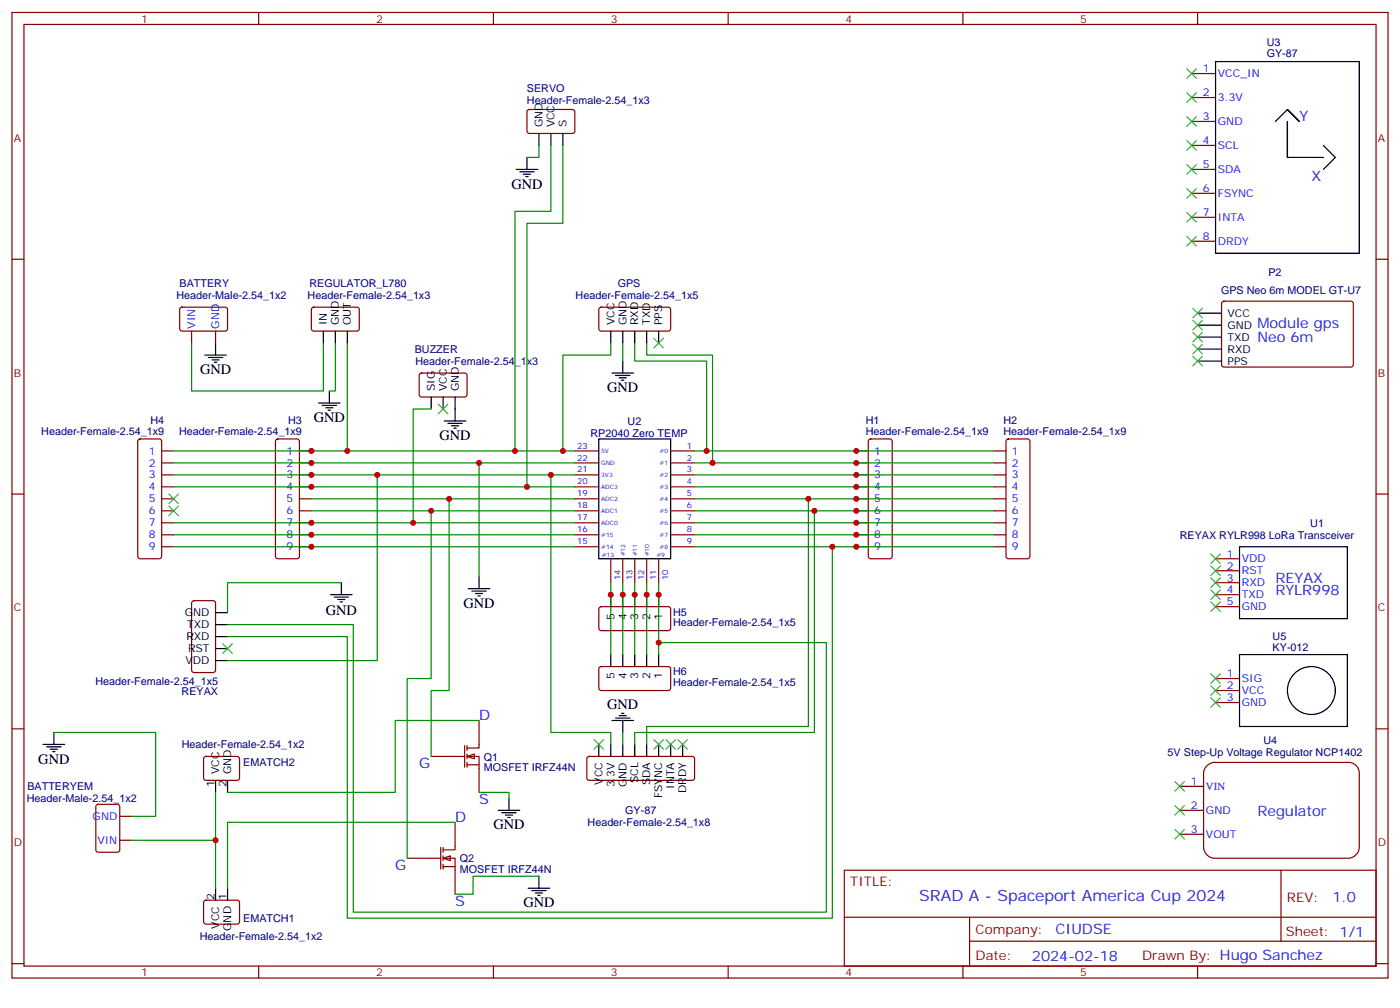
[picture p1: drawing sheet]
<svg xmlns="http://www.w3.org/2000/svg" width="412mm" height="297mm" viewBox="0 0 412 297" stroke-linecap="round" stroke-linejoin="round" font-family="sans-serif">
<g fill="none" stroke="#870000" stroke-width=".35">
<path d="M3.5 3.7h405.4v284.3h-405.4zM7.1 7.2h398.2v277.3h-398.2zM76.2 3.7v3.5M145.3 3.7v3.5M214.5 3.7v3.5M283.6 3.7v3.5M352.8 3.7v3.5M351 21.7h7.1M351 28.7h7.1M351 35.8h7.1M351 42.8h7.1M351 49.9h7.1"/>
<path d="M351 56.9h7.1M3.5 76.3h3.6M351 64h7.1M351 71h7.1M405.3 76.3h3.6M53.2 90.7l.4-.2h13l.4 .7v5.9l-.7 .4-13-.1-.4-.6v-5.6zM56.4 97.5v3.5M63.5 97.5v3.5M176.6 90.7l.5-.2h20l.5 .7-.1 5.9-.7 .4-20-.1-.4-.6v-5.6zM360.1 88.9l.4-.2h37.7l.4 .7v18.3l-.7 .4-37.6-.1-.5-.6v-18zM40.8 129.5l.5-.2h5.6l.5 .2 .2 .5v33.8l-.2 .5-.5 .2h-5.6l-.5-.2-.2-.5v-33.8zM47.6 132.8h3.6"/>
<path d="M47.6 136.3h3.6M47.6 139.8h3.6M81.4 129.5l.4-.2h5.7l.5 .2 .2 .5v33.8l-.2 .5-.5 .2h-5.7l-.5-.2-.2-.5v-33.8zM88.2 132.8h3.5M88.2 136.3h3.5M88.2 139.8h3.5M169.3 132.8h7.1M169.3 136.3h7.1M169.3 139.8h7.1M197.6 132.8h7M197.6 136.3h7M197.6 139.8h7"/>
<path d="M252.2 132.8h3.6M252.2 136.3h3.6M252.2 139.8h3.6M256 129.5l.5-.2h5.6l.5 .2 .2 .5v33.8l-.2 .5-.5 .2h-5.6l-.5-.2-.2-.5v-33.8zM292.8 132.8h3.5M292.8 136.3h3.5M292.8 139.8h3.5M296.6 129.5l.4-.2h5.7l.5 .2 .2 .5v33.8l-.2 .5-.5 .2h-5.7l-.5-.2-.2-.5v-33.8zM3.5 145.5h3.6M47.6 143.4h3.6M47.6 146.9h3.6M47.6 150.4h3.6"/>
<path d="M47.6 154h3.6M47.6 157.5h3.6M88.2 143.4h3.5M88.2 146.9h3.5M88.2 150.4h3.5M88.2 154h3.5M88.2 157.5h3.5M169.3 143.4h7.1M169.3 146.9h7.1M169.3 150.4h7.1M169.3 154h7.1M169.3 157.5h7.1"/>
<path d="M197.6 143.4h7M197.6 146.9h7M197.6 150.4h7M197.6 154h7M197.6 157.5h7M252.2 143.4h3.6M252.2 146.9h3.6M252.2 150.4h3.6M252.2 154h3.6M252.2 157.5h3.6M292.8 143.4h3.5M292.8 146.9h3.5"/>
<path d="M292.8 150.4h3.5M292.8 154h3.5M292.8 157.5h3.5M405.3 145.5h3.6M47.6 161h3.6M56.7 177.1l.4-.2h5.7l.6 .4 .1 20-.5 .7h-5.9l-.6-.4-.1-20zM88.2 161h3.5M169.3 161h7.1M176.6 178.9l.5-.3 20 .1 .5 .7-.1 5.9-.7 .4-20-.1-.4-.6v-5.6zM179.9 164.5v7.1M183.4 164.5v7.1M187 164.5v7.1"/>
<path d="M190.5 164.5v7.1M194 164.5v7.1M197.6 161h7M252.2 161h3.6M292.8 161h3.5M358.1 164.5h7M358.1 168.1h7M358.1 171.6h7M358.1 175.1h7M358.1 178.6h7M176.6 196.5l.5-.2h20l.5 .7-.1 5.9-.7 .4h-20l-.4-.7v-5.6zM3.5 214.6h3.6"/>
<path d="M405.3 214.6h3.6M173.1 223l.5-.3h30.3l.5 .3 .2 .4v5.7l-.2 .5-.5 .2h-30.3l-.5-.2-.2-.5v-5.7zM248.7 256.3h156.6v28.2h-156.6zM377.3 256.3v20.9M248.7 270.1h156.5M285.6 277.2h119.6M285.6 270.1v14.1M3.5 283.8h3.6M76.2 284.5v3.5M145.3 284.5v3.5M214.5 284.5v3.5M283.6 284.5v3.5"/>
<path d="M352.8 284.5v3.5M405.3 283.8h3.6"/>
</g>
<g fill="none" stroke="#000" stroke-width=".35">
<path d="M358.1 18.1h42.3v56.5h-42.3zM379.2 32.2l3.6 3.6-3.6-3.6-3.5 3.6M379.2 46.4v-10.6v10.6M379.2 46.4h10.6M389.8 42.8l3.5 3.6-3.5 3.5M179.9 97.5v3.5M183.4 97.5v3.5M187 97.5v3.5M190.5 97.5v3.5M194 97.5v3.5M352.8 92.2h7M352.8 95.7h7"/>
<path d="M352.8 99.3h7M352.8 102.8h7M352.8 106.3h7M176.4 129.3h21.2v35.2h-21.2zM179.9 175.1v3.5M183.4 175.1v3.5M187 175.1v3.5M190.5 175.1v3.5M194 175.1v3.5M365.1 161h31.8v21.2h-31.8zM63.5 194.5h3.5M63.5 191h3.5"/>
<path d="M63.5 187.5h3.5M63.5 183.9h3.5M63.5 180.4h3.5M179.9 192.8v3.5M183.4 192.8v3.5M187 192.8v3.5M190.5 192.8v3.5M194 192.8v3.5M176.4 219.2v3.5M179.9 219.2v3.5M183.4 219.2v3.5M187 219.2v3.5"/>
<path d="M190.5 219.2v3.5M194 219.2v3.5M197.6 219.2v3.5M201.1 219.2v3.5"/>
</g>
<g fill="none" stroke="#008700" stroke-width=".35">
<path d="M179.9 101v3.6h-14.1v28.2M51.2 132.8h118.1M51.2 136.3h118.1M51.2 139.8h118.1M111.1 139.8v54.7h-44.1M162.3 139.8v75.9h17.6v3.5M204.6 132.8h88.2M204.6 136.3h88.2M204.6 139.8h88.2M51.2 143.4h118.1M51.2 154h118.1M51.2 157.5h118.1"/>
<path d="M91.7 146.9h77.6M91.7 150.4h77.6M204.6 143.4h88.2M204.6 146.9h88.2M204.6 150.4h88.2M204.6 154h88.2M204.6 157.5h88.2M238.1 146.9v67h-47.6v5.3M239.9 150.4v65.3h-52.9v3.5M51.2 161h118.1M179.9 171.6v21.2M183.4 171.6v21.2"/>
<path d="M187 171.6v21.2M190.5 171.6v21.2M194 171.6v21.2M204.6 161h88.2M245.2 161v109.4h-142.9v-82.9h-35.3M67 183.9h37.1v84.7h139.3v-79.4h-49.4"/>
</g>
<g fill="none" stroke="#3c3" stroke-width=".35">
<path d="M349.6 20.2l2.8 2.9M349.6 27.3l2.8 2.8M349.6 34.4l2.8 2.8M352.4 20.2l-2.8 2.9M352.4 27.3l-2.8 2.8M352.4 34.4l-2.8 2.8M349.6 41.4l2.8 2.8M349.6 48.5l2.8 2.8M349.6 55.5l2.8 2.8M352.4 41.4l-2.8 2.8M352.4 48.5l-2.8 2.8M352.4 55.5l-2.8 2.8"/>
<path d="M349.6 62.6l2.8 2.8M349.6 69.6l2.8 2.9M352.4 62.6l-2.8 2.8M352.4 69.6l-2.8 2.9M192.6 99.6l2.8 2.8M195.4 99.6l-2.8 2.8M351.4 90.8l2.8 2.8M351.4 94.3l2.8 2.9M351.4 97.9l2.8 2.8M354.2 90.8l-2.8 2.8M354.2 94.3l-2.8 2.9M354.2 97.9l-2.8 2.8"/>
<path d="M351.4 101.4l2.8 2.8M351.4 104.9l2.8 2.8M354.2 101.4l-2.8 2.8M354.2 104.9l-2.8 2.8M356.7 163.1l2.8 2.8M356.7 166.7l2.8 2.8M356.7 170.2l2.8 2.8M356.7 173.7l2.8 2.8M356.7 177.2l2.8 2.9M359.5 163.1l-2.8 2.8M359.5 166.7l-2.8 2.8M359.5 170.2l-2.8 2.8"/>
<path d="M359.5 173.7l-2.8 2.8M359.5 177.2l-2.8 2.9M65.6 189.6l2.8 2.8M68.4 189.6l-2.8 2.8M175 217.8l2.8 2.8M177.8 217.8l-2.8 2.8M192.6 217.8l2.8 2.8M195.4 217.8l-2.8 2.8M196.1 217.8l2.9 2.8M199 217.8l-2.9 2.8M199.7 217.8l2.8 2.8M202.5 217.8l-2.8 2.8"/>
</g>
<path d="M355.3 225.7a3.4 3.4 0 0 1 2.4-1.2h39.5a3.2 3.2 0 0 1 3.2 3.2v21.9a3.4 3.4 0 0 1-3.2 3.1h-39.5a3.4 3.4 0 0 1-3.2-3.1v-21.9l.1-.7z" fill="#fff" stroke="#870000" stroke-width=".35"/>
<path d="M155.5 32.5l.4-.3 13 .1 .4 .6v6l-.7 .4-12.9-.1-.5-.6v-5.7zM92 90.7l.4-.2h13l.4 .7v5.9l-.7 .4-12.9-.1-.5-.6v-5.6zM123.7 110.1l.5-.2h13l.4 .7-.1 5.9-.6 .4-13-.1-.4-.6v-5.6zM358.1 199.8h7M358.1 203.3h7M358.1 206.9h7M347.5 231.6h7M347.5 238.6h7M347.5 245.7h7" fill="none" stroke="#870000" stroke-width=".35"/>
<g fill="none" stroke="#000" stroke-width=".35">
<path d="M158.7 39.3v3.5M162.3 39.3v3.5M165.8 39.3v3.5M152 49.9h6.4M153.1 50.6h4.2M154.2 51.3h2.1M154.9 52h.7M155.2 46.4v3.5M95.2 97.5v3.5M98.8 97.5v3.5M102.3 97.5v3.5M60.3 104.6h6.4"/>
<path d="M61.4 105.3h4.2M62.4 106h2.2M63.1 106.7h.8M63.5 101v3.6M93.8 118.7h6.4M94.9 119.4h4.2M97 115.1v3.6M127 116.9v3.5M130.5 116.9v3.5M134.1 116.9v7.1M180.3 109.9h6.3M181.3 110.6h4.3"/>
<path d="M182.4 111.3h2.1M183.1 112h.7M183.4 106.3v3.6M96 120.1h2.1M96.7 120.8h.7M130.9 124h6.3M131.9 124.7h4.3M133 125.4h2.1M133.7 126.1h.7M97.4 175.1h6.3M98.4 175.8h4.3M99.5 176.5h2.1"/>
<path d="M100.2 177.2h.7M100.5 171.6v3.5M137.9 173.4h6.4M139 174.1h4.2M140.1 174.8h2.1M140.8 175.5h.7M141.1 169.8v3.6M365.1 192.8h31.8v21.1h-31.8zM180.3 212.2h6.3M181.3 211.5h4.3M182.4 210.7h2.1M183.1 210h.7"/>
<path d="M183.4 212.2v3.5"/>
<circle cx="386.3" cy="203.3" r="7.1"/>
</g>
<path d="M158.7 42.8v3.6h-3.5M56.4 101v14.1h38.8v-14.1M98.8 101v14.1h-1.8M102.3 101v31.8M183.4 101v5.3M127 120.4h-5.3v33.6M141.1 136.3v33.5M100.5 171.6h-33.5v8.8M183.4 215.7v3.5" fill="none" stroke="#008700" stroke-width=".35"/>
<g fill="none" stroke="#3c3" stroke-width=".35">
<path d="M129.1 119l2.8 2.8M131.9 119l-2.8 2.8M356.7 198.4l2.8 2.8M359.5 198.4l-2.8 2.8M356.7 201.9l2.8 2.9M356.7 205.5l2.8 2.8M359.5 201.9l-2.8 2.9M359.5 205.5l-2.8 2.8M346.1 230.2l2.8 2.8M346.1 237.2l2.8 2.8M348.9 230.2l-2.8 2.8M348.9 237.2l-2.8 2.8"/>
<path d="M346.1 244.3l2.8 2.8M348.9 244.3l-2.8 2.8"/>
</g>
<path d="M130.5 252.7l2.1-.7v1.4z" fill="#fff" stroke="#870000" stroke-width=".35"/>
<path d="M28.5 237.1l.4-.2h5.7l.6 .4 .1 13-.5 .6-5.9 .1-.6-.5-.1-12.9zM35.3 247.4h3.5M35.3 240.4h3.5M119.9 252.7h9.9M129.8 249.6v6.3M130.5 252.7h3.6v10.6M130.5 255.2h3.6M130.5 249.6v1.4M130.5 252v1.4M130.5 254.5v1.4M134.1 242.1v8.2h-3.6" fill="none" stroke="#870000" stroke-width=".35"/>
<path d="M12.7 219.2h6.3M13.8 219.9h4.2M15.9 215.7v3.5M14.8 220.6h2.1M15.5 221.3h.7M158.7 258v3.5M155.6 261.5h6.3M156.6 262.3h4.3M157.7 263h2.1M158.4 263.7h.7" fill="none" stroke="#000" stroke-width=".35"/>
<path d="M162.3 42.8v19.4h-10.6v70.6M165.8 42.8v23h-10.6v77.6M187 101v5.3h21.1v26.5M190.5 101v3.6h19.4v31.7M127 150.4v49.4h-7.1v52.9M15.9 215.7h30v24.7h-7.1M158.7 258h-19.4v5.3h-5.2" fill="none" stroke="#008700" stroke-width=".35"/>
<path d="M137.6 222.7l2.1-.7v1.4z" fill="#fff" stroke="#870000" stroke-width=".35"/>
<path d="M136.9 219.6v6.3M137.6 219.6v1.4M141.1 212.2v8.1h-3.5M60.2 223l.5-.3 9.4 .1 .5 .6-.1 6-.7 .4-9.4-.1-.4-.6v-5.7zM127 222.7h9.9M137.6 222.7h3.5v10.6M137.6 225.2h3.5M137.6 222v1.4M137.6 224.5v1.4M60.2 265.3l.5-.2h9.4l.5 .7-.1 5.9-.7 .4h-9.4l-.4-.7v-5.6z" fill="none" stroke="#870000" stroke-width=".35"/>
<path d="M132.3 146.9v56.4h-5.3v19.4M141.1 212.2h-24.7v21.1h-49.4M63.5 233.3v14.1h-24.7M141.1 233.3h8.8v1.8M63.5 247.4v14.1M134.1 242.1h-67.1v19.4" fill="none" stroke="#008700" stroke-width=".35"/>
<path d="M63.5 229.8v3.5M67 229.8v3.5M146.8 238.6h6.3M147.8 239.3h4.2M149.9 235.1v3.5M148.9 240h2.1M149.6 240.7h.7M63.5 261.5v3.6M67 261.5v3.6" fill="none" stroke="#000" stroke-width=".35"/>
<path d="M49.7 145.5l2.9 2.8M49.7 149l2.9 2.8M52.6 145.5l-2.9 2.8M52.6 149l-2.9 2.8" fill="none" stroke="#3c3" stroke-width=".35"/>
<g fill="#c00">
<circle cx="165.8" cy="132.8" r=".88"/>
<circle cx="194" cy="175.1" r=".88"/>
<circle cx="190.5" cy="175.1" r=".88"/>
<circle cx="187" cy="175.1" r=".88"/>
<circle cx="183.4" cy="175.1" r=".88"/>
<circle cx="179.9" cy="175.1" r=".88"/>
<circle cx="162.3" cy="139.8" r=".88"/>
<circle cx="239.9" cy="150.4" r=".88"/>
<circle cx="111.1" cy="139.8" r=".88"/>
<circle cx="194" cy="189.2" r=".88"/>
<circle cx="252.2" cy="132.8" r=".88"/>
<circle cx="252.2" cy="136.3" r=".88"/>
<circle cx="252.2" cy="139.8" r=".88"/>
<circle cx="252.2" cy="143.4" r=".88"/>
<circle cx="252.2" cy="146.9" r=".88"/>
<circle cx="252.2" cy="150.4" r=".88"/>
<circle cx="252.2" cy="154" r=".88"/>
<circle cx="252.2" cy="157.5" r=".88"/>
<circle cx="252.2" cy="161" r=".88"/>
<circle cx="245.2" cy="161" r=".88"/>
<circle cx="238.1" cy="146.9" r=".88"/>
<circle cx="121.7" cy="154" r=".88"/>
<circle cx="102.3" cy="132.8" r=".88"/>
<circle cx="91.7" cy="132.8" r=".88"/>
<circle cx="91.7" cy="136.3" r=".88"/>
<circle cx="91.7" cy="139.8" r=".88"/>
<circle cx="91.7" cy="143.4" r=".88"/>
<circle cx="91.7" cy="154" r=".88"/>
<circle cx="91.7" cy="157.5" r=".88"/>
<circle cx="91.7" cy="161" r=".88"/>
<circle cx="141.1" cy="136.3" r=".88"/>
<circle cx="208.1" cy="132.8" r=".88"/>
<circle cx="209.9" cy="136.3" r=".88"/>
<circle cx="151.7" cy="132.8" r=".88"/>
<circle cx="155.2" cy="143.4" r=".88"/>
<circle cx="132.3" cy="146.9" r=".88"/>
<circle cx="63.5" cy="247.4" r=".88"/>
<circle cx="127" cy="150.4" r=".88"/>
</g>
<text font-size="4.6" fill="#00f" x="270.8" y="265.3">SRAD A - Spaceport America Cup 2024</text>
<g font-size="4.2" fill="#00f">
<text x="382.8" y="35.8">Y</text>
<text x="386.3" y="53.4">X</text>
<text x="370.4" y="96.5">Module gps</text>
<text x="370.4" y="100.7">Neo 6m</text>
<text x="375.7" y="171.6">REYAX</text>
<text x="375.7" y="175.1">RYLR998</text>
<text x="141.1" y="212.2">D</text>
<text x="123.5" y="226.3">G</text>
<text x="141.1" y="236.9">S</text>
<text x="134.1" y="242.1">D</text>
<text x="370.4" y="240.4">Regulator</text>
<text x="116.4" y="256.3">G</text>
<text x="134.1" y="266.8">S</text>
<text x="392.5" y="265.5">1.0</text>
<text x="310.9" y="275.1">CIUDSE</text>
<text x="304" y="282.9">2024-02-18</text>
</g>
<g font-size="4.2">
<text x="150.6" y="55.5">GND</text>
<text x="58.9" y="110.2">GND</text>
<text x="178.9" y="115.5">GND</text>
<text x="92.4" y="124.3">GND</text>
<text x="129.5" y="129.6">GND</text>
<text x="136.5" y="179">GND</text>
<text x="96" y="181.2">GND</text>
<text x="178.9" y="208.9">GND</text>
<text x="11.3" y="224.9">GND</text>
<text x="145.3" y="244.3">GND</text>
<text x="154.2" y="267.2">GND</text>
</g>
<g font-size="3.9" fill="#800">
<text x="250.5" y="260.8">TITLE:</text>
<text x="379.1" y="265.5">REV:</text>
<text x="287.4" y="275">Company:</text>
<text x="378.7" y="275.7">Sheet: 1/1</text>
<text x="287.4" y="282.7">Date:</text>
<text x="336.4" y="282.8">Drawn By: Hugo Sanchez</text>
</g>
<g font-size="3.2" fill="#800">
<text x="41.6" y="6.7">1</text>
<text x="110.8" y="6.7">2</text>
<text x="179.9" y="6.7">3</text>
<text x="249.1" y="6.7">4</text>
<text x="318.2" y="6.7">5</text>
<text x="4.1" y="41.8">A</text>
<text x="405.9" y="41.8">A</text>
<text x="4.1" y="110.9">B</text>
<text x="405.9" y="110.9">B</text>
<text x="4.1" y="180.1">C</text>
<text x="405.9" y="180.1">C</text>
<text x="4.1" y="249.2">D</text>
<text x="405.9" y="249.2">D</text>
<text x="41.6" y="287.5">1</text>
<text x="110.8" y="287.5">2</text>
<text x="179.9" y="287.5">3</text>
<text x="249.1" y="287.5">4</text>
<text x="318.2" y="287.5">5</text>
</g>
<g font-size="3.2" fill="#000080">
<text x="373.1" y="16.9">GY-87</text>
<text x="373.1" y="13.6">U3</text>
<text x="155.2" y="27">SERVO</text>
<text x="155.2" y="30.5">Header-Female-2.54_1x3</text>
<text x="373.6" y="81.1">P2</text>
<text x="52" y="88.1">Header-Male-2.54_1x2</text>
<text x="52.9" y="84.5">BATTERY</text>
<text x="90.6" y="88.1">Header-Female-2.54_1x3</text>
<text x="91.2" y="84.5">REGULATOR_L780</text>
<text x="169.6" y="88.1">Header-Female-2.54_1x5</text>
<text x="182" y="84.6">GPS</text>
<text x="359.7" y="86.4">GPS Neo 6m MODEL GT-U7</text>
<text x="122.2" y="103.9">BUZZER</text>
<text x="122.4" y="107.5">Header-Female-2.54_1x3</text>
<text x="44.3" y="125">H4</text>
<text x="84.9" y="125">H3</text>
<text x="184.9" y="125.1">U2</text>
<text x="255" y="125">H1</text>
<text x="295.6" y="125">H2</text>
<text x="12.2" y="128.2">Header-Female-2.54_1x9</text>
<text x="52.7" y="128.2">Header-Female-2.54_1x9</text>
<text x="173.9" y="128.6">RP2040 Zero TEMP</text>
<text x="255" y="128.2">Header-Female-2.54_1x9</text>
<text x="295.6" y="128.2">Header-Female-2.54_1x9</text>
<text x="386" y="155.2">U1</text>
<text x="347.5" y="158.7">REYAX RYLR998 LoRa Transceiver</text>
<text x="198.3" y="184.3">Header-Female-2.54_1x5</text>
<text x="198.3" y="181.3">H5</text>
<text x="374.9" y="191.7">KY-012</text>
<text x="374.9" y="188.4">U5</text>
<text x="28.1" y="201.6">Header-Female-2.54_1x5</text>
<text x="198.3" y="202">Header-Female-2.54_1x5</text>
<text x="198.3" y="198.9">H6</text>
<text x="53.5" y="204.6">REYAX</text>
<text x="53.6" y="220.3">Header-Female-2.54_1x2</text>
<text x="372.2" y="219.2">U4</text>
<text x="71.6" y="225.6">EMATCH2</text>
<text x="142.5" y="227">MOSFET IRFZ44N</text>
<text x="142.5" y="224">Q1</text>
<text x="344" y="222.7">5V Step-Up Voltage Regulator NCP1402</text>
<text x="8.1" y="232.7">BATTERYEM</text>
<text x="7.9" y="236.2">Header-Male-2.54_1x2</text>
<text x="184.2" y="239.8">GY-87</text>
<text x="173.1" y="243.3">Header-Female-2.54_1x8</text>
<text x="135.5" y="257">MOSFET IRFZ44N</text>
<text x="135.5" y="253.9">Q2</text>
<text x="71.6" y="271.5">EMATCH1</text>
<text x="58.9" y="276.8">Header-Female-2.54_1x2</text>
</g>
<g font-size="3.2" fill="#00f">
<text x="354.3" y="21.3">1</text>
<text x="358.8" y="22.7">VCC_IN</text>
<text x="354.3" y="28.4">2</text>
<text x="358.8" y="29.8">3.3V</text>
<text x="354.3" y="35.4">3</text>
<text x="358.8" y="36.8">GND</text>
<text x="354.3" y="42.5">4</text>
<text x="358.8" y="43.9">SCL</text>
<text x="354.3" y="49.5">5</text>
<text x="358.8" y="50.9">SDA</text>
<text x="354.3" y="56.6">6</text>
<text x="358.8" y="58">FSYNC</text>
<text x="354.3" y="63.6">7</text>
<text x="358.8" y="65.1">INTA</text>
<text x="354.3" y="70.7">8</text>
<text x="358.8" y="72.1">DRDY</text>
<text x="57.5" y="96.8" transform="rotate(-90 57.5 96.8)">VIN</text>
<text x="64.6" y="96.8" transform="rotate(-90 64.6 96.8)">GND</text>
<text x="43.8" y="133.8">1</text>
<text x="43.8" y="137.4">2</text>
<text x="84.4" y="133.8">1</text>
<text x="84.4" y="137.4">2</text>
<text x="257.5" y="133.8">1</text>
<text x="257.5" y="137.4">2</text>
<text x="298.1" y="133.8">1</text>
<text x="298.1" y="137.4">2</text>
<text x="43.8" y="140.9">3</text>
<text x="84.4" y="140.9">3</text>
<text x="257.5" y="140.9">3</text>
<text x="298.1" y="140.9">3</text>
<text x="43.8" y="144.4">4</text>
<text x="43.8" y="148">5</text>
<text x="84.4" y="144.4">4</text>
<text x="84.4" y="148">5</text>
<text x="257.5" y="144.4">4</text>
<text x="257.5" y="148">5</text>
<text x="298.1" y="144.4">4</text>
<text x="298.1" y="148">5</text>
<text x="43.8" y="151.5">6</text>
<text x="43.8" y="155">7</text>
<text x="84.4" y="151.5">6</text>
<text x="84.4" y="155">7</text>
<text x="257.5" y="151.5">6</text>
<text x="257.5" y="155">7</text>
<text x="298.1" y="151.5">6</text>
<text x="298.1" y="155">7</text>
<text x="43.8" y="158.5">8</text>
<text x="84.4" y="158.5">8</text>
<text x="257.5" y="158.5">8</text>
<text x="298.1" y="158.5">8</text>
<text x="43.8" y="162.1">9</text>
<text x="84.4" y="162.1">9</text>
<text x="257.5" y="162.1">9</text>
<text x="298.1" y="162.1">9</text>
<text x="361.3" y="164.2">1</text>
<text x="361.3" y="167.7">2</text>
<text x="365.8" y="165.6">VDD</text>
<text x="361.3" y="171.2">3</text>
<text x="365.8" y="169.1">RST</text>
<text x="365.8" y="172.6">RXD</text>
<text x="361.3" y="174.8">4</text>
<text x="361.3" y="178.3">5</text>
<text x="365.8" y="176.2">TXD</text>
<text x="365.8" y="179.7">GND</text>
<text x="361.3" y="199.5">1</text>
<text x="361.3" y="203">2</text>
<text x="365.8" y="200.9">SIG</text>
<text x="361.3" y="206.5">3</text>
<text x="365.8" y="204.4">VCC</text>
<text x="365.8" y="207.9">GND</text>
<text x="350.8" y="231.2">1</text>
<text x="355.2" y="232.6">VIN</text>
<text x="350.8" y="238.3">2</text>
<text x="355.2" y="239.7">GND</text>
<text x="27.3" y="241.4">GND</text>
<text x="350.8" y="245.3">3</text>
<text x="28.7" y="248.5">VIN</text>
<text x="355.2" y="246.7">VOUT</text>
</g>
<g font-size="3.2">
<text x="159.8" y="37.5" transform="rotate(-90 159.8 37.5)">GND</text>
<text x="163.3" y="37.5" transform="rotate(-90 163.3 37.5)">VCC</text>
<text x="166.9" y="37.5" transform="rotate(-90 166.9 37.5)">S</text>
<text x="96.3" y="95.7" transform="rotate(-90 96.3 95.7)">IN</text>
<text x="99.8" y="95.7" transform="rotate(-90 99.8 95.7)">GND</text>
<text x="103.4" y="95.7" transform="rotate(-90 103.4 95.7)">OUT</text>
<text x="181" y="95.7" transform="rotate(-90 181 95.7)">VCC</text>
<text x="184.5" y="95.7" transform="rotate(-90 184.5 95.7)">GND</text>
<text x="188" y="95.7" transform="rotate(-90 188 95.7)">RXD</text>
<text x="191.6" y="95.7" transform="rotate(-90 191.6 95.7)">TXD</text>
<text x="195.1" y="95.7" transform="rotate(-90 195.1 95.7)">PPS</text>
<text x="361.6" y="93.3">VCC</text>
<text x="361.6" y="96.8">GND</text>
<text x="361.6" y="100.3">TXD</text>
<text x="361.6" y="103.9">RXD</text>
<text x="361.6" y="107.4">PPS</text>
<text x="128.1" y="115.1" transform="rotate(-90 128.1 115.1)">SIG</text>
<text x="131.6" y="115.1" transform="rotate(-90 131.6 115.1)">VCC</text>
<text x="135.1" y="115.1" transform="rotate(-90 135.1 115.1)">GND</text>
<text x="54.5" y="181.5">GND</text>
<text x="55.2" y="185">TXD</text>
<text x="181" y="182.4" transform="rotate(-90 181 182.4)">5</text>
<text x="184.5" y="182.4" transform="rotate(-90 184.5 182.4)">4</text>
<text x="188" y="182.4" transform="rotate(-90 188 182.4)">3</text>
<text x="191.6" y="182.4" transform="rotate(-90 191.6 182.4)">2</text>
<text x="195.1" y="182.4" transform="rotate(-90 195.1 182.4)">1</text>
<text x="54.9" y="188.5">RXD</text>
<text x="54.7" y="195.6">VDD</text>
<text x="55.4" y="192.1">RST</text>
<text x="181" y="200.1" transform="rotate(-90 181 200.1)">5</text>
<text x="184.5" y="200.1" transform="rotate(-90 184.5 200.1)">4</text>
<text x="188" y="200.1" transform="rotate(-90 188 200.1)">3</text>
<text x="191.6" y="200.1" transform="rotate(-90 191.6 200.1)">2</text>
<text x="195.1" y="200.1" transform="rotate(-90 195.1 200.1)">1</text>
<text x="63.1" y="231.8" transform="rotate(-90 63.1 231.8)">1</text>
<text x="64.6" y="228" transform="rotate(-90 64.6 228)">VCC</text>
<text x="66.7" y="231.8" transform="rotate(-90 66.7 231.8)">2</text>
<text x="68.1" y="228" transform="rotate(-90 68.1 228)">GND</text>
<text x="177.4" y="231.1" transform="rotate(-90 177.4 231.1)">VCC</text>
<text x="181" y="231.9" transform="rotate(-90 181 231.9)">3.3V</text>
<text x="184.5" y="231.8" transform="rotate(-90 184.5 231.8)">GND</text>
<text x="188" y="230.7" transform="rotate(-90 188 230.7)">SCL</text>
<text x="191.6" y="231.3" transform="rotate(-90 191.6 231.3)">SDA</text>
<text x="198.6" y="232.3" transform="rotate(-90 198.6 232.3)">INTA</text>
<text x="202.1" y="233.6" transform="rotate(-90 202.1 233.6)">DRDY</text>
<text x="195.1" y="235" transform="rotate(-90 195.1 235)">FSYNC</text>
<text x="63.1" y="265.1" transform="rotate(-90 63.1 265.1)">2</text>
<text x="66.7" y="265.1" transform="rotate(-90 66.7 265.1)">1</text>
<text x="64.6" y="273.4" transform="rotate(-90 64.6 273.4)">VCC</text>
<text x="68.1" y="274.1" transform="rotate(-90 68.1 274.1)">GND</text>
</g>
<g font-size="2.5" fill="#00f">
<text x="170" y="135.6">22</text>
<text x="170" y="132.1">23</text>
<text x="202.3" y="132.1">1</text>
<text x="202.3" y="135.6">2</text>
<text x="170" y="142.7">20</text>
<text x="170" y="139.1">21</text>
<text x="202.3" y="139.1">3</text>
<text x="202.3" y="142.7">4</text>
<text x="170" y="149.7">18</text>
<text x="170" y="146.2">19</text>
<text x="202.3" y="146.2">5</text>
<text x="202.3" y="149.7">6</text>
<text x="170" y="153.2">17</text>
<text x="202.3" y="153.2">7</text>
<text x="170" y="160.3">15</text>
<text x="170" y="156.8">16</text>
<text x="202.3" y="156.8">8</text>
<text x="202.3" y="160.3">9</text>
<text x="182.7" y="170.9" transform="rotate(-90 182.7 170.9)">14</text>
<text x="186.3" y="170.9" transform="rotate(-90 186.3 170.9)">13</text>
<text x="189.8" y="170.9" transform="rotate(-90 189.8 170.9)">12</text>
<text x="193.3" y="170.9" transform="rotate(-90 193.3 170.9)">11</text>
<text x="196.8" y="170.9" transform="rotate(-90 196.8 170.9)">10</text>
</g>
<g font-size="1.8" fill="#00f">
<text x="177.1" y="133.5">5V</text>
<text x="177.1" y="137">GND</text>
<text x="194.3" y="133.5">#0</text>
<text x="194.3" y="137">#1</text>
<text x="177.1" y="140.5">3V3</text>
<text x="194.3" y="140.5">#2</text>
<text x="177.1" y="144.1">ADC3</text>
<text x="177.1" y="147.6">ADC2</text>
<text x="194.3" y="144.1">#3</text>
<text x="194.3" y="147.6">#4</text>
<text x="177.1" y="151.1">ADC1</text>
<text x="177.1" y="154.7">ADC0</text>
<text x="194.3" y="151.1">#5</text>
<text x="194.3" y="154.7">#6</text>
<text x="177.1" y="158.2">#15</text>
<text x="177.1" y="161.7">#14</text>
<text x="194.3" y="158.2">#7</text>
<text x="194.3" y="161.7">#8</text>
<text x="177.2" y="163.9">#13</text>
<text x="184.1" y="163.9" transform="rotate(-90 184.1 163.9)">#12</text>
<text x="187.7" y="163.9" transform="rotate(-90 187.7 163.9)">#11</text>
<text x="191.2" y="163.9" transform="rotate(-90 191.2 163.9)">#10</text>
<text x="193.4" y="163.9">#9</text>
</g>
</svg>
